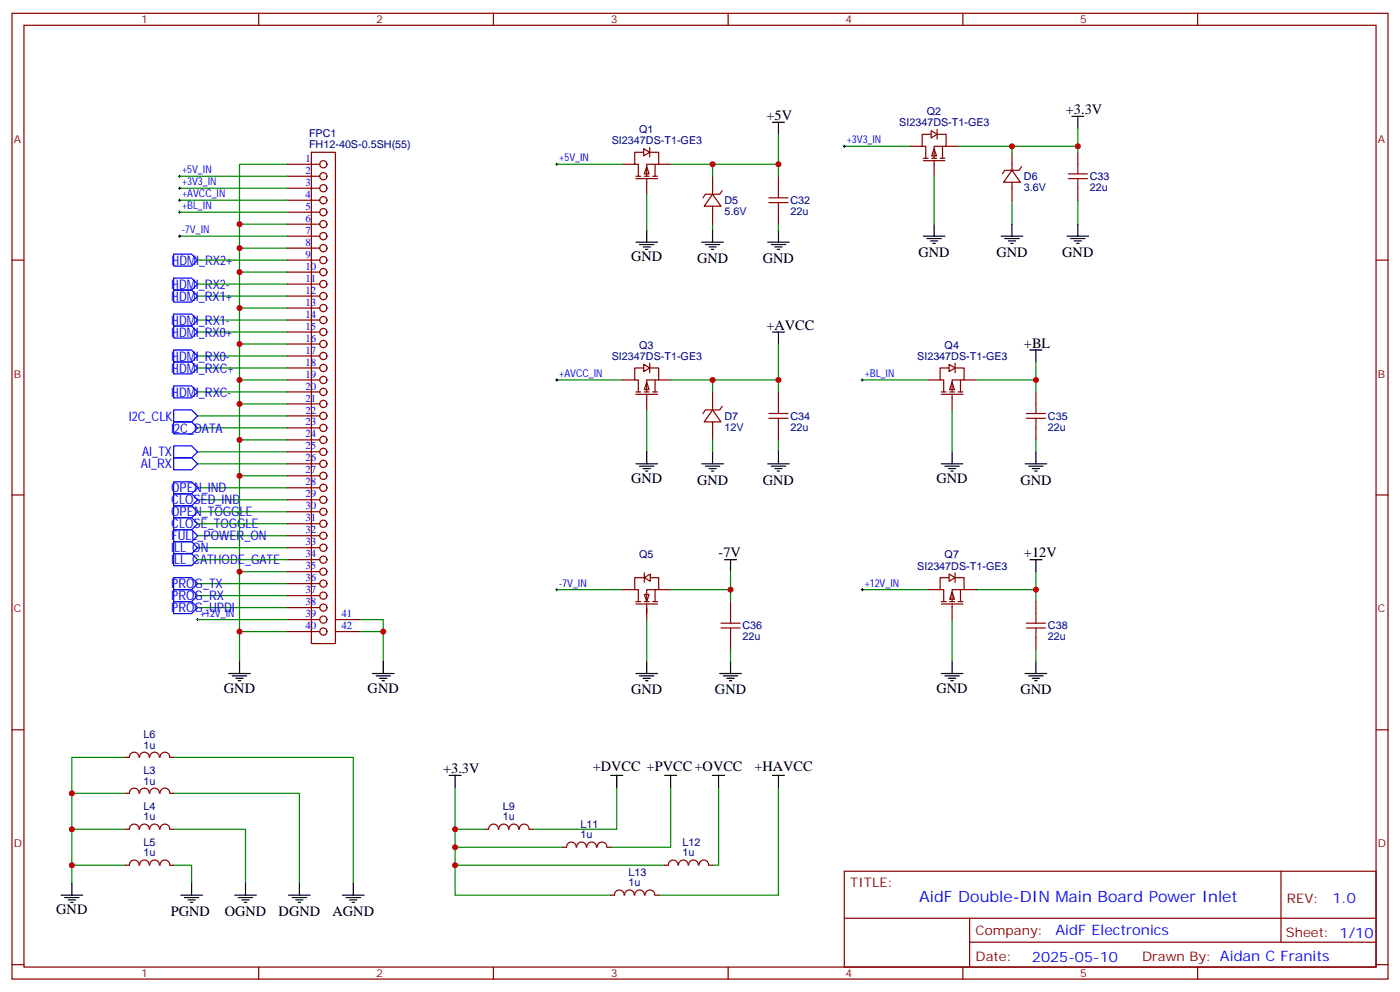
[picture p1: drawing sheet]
<svg xmlns="http://www.w3.org/2000/svg" width="412mm" height="292mm" viewBox="0 0 412 292" stroke-linecap="round" stroke-linejoin="round" font-family="sans-serif">
<g fill="none" stroke="#870000" stroke-width=".35">
<path d="M3.5 3.9h405.4v284.4h-405.4zM7.1 7.4h398.2v277.3h-398.2zM76.2 3.9v3.5M145.3 3.9v3.5M214.5 3.9v3.5M283.6 3.9v3.5M352.8 3.9v3.5M84.7 51.9h9.5M84.7 55.4h9.5M84.7 58.9h9.5M84.7 48.4h9.5M91.7 44.8h7.1v144.7h-7.1z"/>
<path d="M183.4 48.4h3.6M187.3 51.9h1.4M187.3 52.6h6.4M189.8 44.8h-2.8v3.6h1v3.5M189.8 51.9h1.4M190.5 49.1l.7 2.1h-1.4zM190.5 52.6v4.6M191.6 44.8h2.4v3.6h-3.5v3.5M192.3 51.9h1.4M193 48.4v3.5M194 48.4h3.6M3.5 76.6h3.6"/>
<path d="M84.7 76.6h9.5M84.7 62.5h9.5M84.7 66h9.5M84.7 69.5h9.5M84.7 73.1h9.5M405.3 76.6h3.6M84.7 80.1h9.5M84.7 83.6h9.5M84.7 87.2h9.5M84.7 90.7h9.5M84.7 94.2h9.5M84.7 97.8h9.5"/>
<path d="M84.7 101.3h9.5M84.7 104.8h9.5M84.7 108.3h9.5M84.7 111.9h9.5M84.7 115.4h9.5M84.7 118.9h9.5M84.7 122.4h9.5M84.7 126h9.5M84.7 129.5h9.5M84.7 133h9.5M84.7 136.6h9.5M3.5 145.7h3.6"/>
<path d="M84.7 140.1h9.5M84.7 143.6h9.5M84.7 147.1h9.5M84.7 150.7h9.5M84.7 154.2h9.5M84.7 157.7h9.5M405.3 145.7h3.6M84.7 161.3h9.5M84.7 164.8h9.5M84.7 168.3h9.5M84.7 171.8h9.5M84.7 175.4h9.5"/>
<path d="M84.7 178.9h9.5M84.7 182.4h9.5M84.7 185.9h9.5M98.8 182.4h7M98.8 185.9h7M3.5 214.9h3.6M405.3 214.9h3.6M248.7 256.5h156.6v28.2h-156.6zM377.3 256.5v20.9M248.7 270.4h156.5M285.6 277.4h119.6M285.6 270.4v14.1"/>
<path d="M3.5 284h3.6M76.2 284.7v3.6M145.3 284.7v3.6M214.5 284.7v3.6M283.6 284.7v3.6M352.8 284.7v3.6M405.3 284h3.6"/>
<circle cx="95.2" cy="51.9" r="1.06"/>
<circle cx="95.2" cy="48.4" r="1.06"/>
<circle cx="95.2" cy="58.9" r="1.06"/>
<circle cx="95.2" cy="55.4" r="1.06"/>
<circle cx="95.2" cy="76.6" r="1.06"/>
<circle cx="95.2" cy="73.1" r="1.06"/>
<circle cx="95.2" cy="66" r="1.06"/>
<circle cx="95.2" cy="69.5" r="1.06"/>
<circle cx="95.2" cy="62.5" r="1.06"/>
<circle cx="95.2" cy="94.2" r="1.06"/>
<circle cx="95.2" cy="87.2" r="1.06"/>
<circle cx="95.2" cy="90.7" r="1.06"/>
<circle cx="95.2" cy="83.6" r="1.06"/>
<circle cx="95.2" cy="97.8" r="1.06"/>
<circle cx="95.2" cy="80.1" r="1.06"/>
<circle cx="95.2" cy="108.3" r="1.06"/>
<circle cx="95.2" cy="104.8" r="1.06"/>
<circle cx="95.2" cy="111.9" r="1.06"/>
<circle cx="95.2" cy="101.3" r="1.06"/>
<circle cx="95.2" cy="118.9" r="1.06"/>
<circle cx="95.2" cy="115.4" r="1.06"/>
<circle cx="95.2" cy="129.5" r="1.06"/>
<circle cx="95.2" cy="133" r="1.06"/>
<circle cx="95.2" cy="122.4" r="1.06"/>
<circle cx="95.2" cy="126" r="1.06"/>
<circle cx="95.2" cy="136.6" r="1.06"/>
<circle cx="95.2" cy="154.2" r="1.06"/>
<circle cx="95.2" cy="140.1" r="1.06"/>
<circle cx="95.2" cy="157.7" r="1.06"/>
<circle cx="95.2" cy="147.1" r="1.06"/>
<circle cx="95.2" cy="150.7" r="1.06"/>
<circle cx="95.2" cy="143.6" r="1.06"/>
<circle cx="95.2" cy="161.3" r="1.06"/>
<circle cx="95.2" cy="168.3" r="1.06"/>
<circle cx="95.2" cy="164.8" r="1.06"/>
<circle cx="95.2" cy="178.9" r="1.06"/>
<circle cx="95.2" cy="171.8" r="1.06"/>
<circle cx="95.2" cy="175.4" r="1.06"/>
<circle cx="95.2" cy="182.4" r="1.06"/>
<circle cx="95.2" cy="185.9" r="1.06"/>
</g>
<g fill="none" stroke="#008700" stroke-width=".35">
<path d="M84.7 48.4h-14.1v146.4M58.2 76.6h26.5M70.6 73.1h14.1M70.6 66h14.1M58.2 83.6h26.5M58.2 94.2h26.5M58.2 87.2h26.5M58.2 97.8h26.5M70.6 90.7h14.1M70.6 80.1h14.1M58.2 104.8h26.5M58.2 115.4h26.5"/>
<path d="M58.2 108.3h26.5M70.6 118.9h14.1M70.6 111.9h14.1M70.6 101.3h14.1M58.2 136.6h26.5M58.2 133h26.5M58.2 126h26.5M58.2 122.4h26.5M70.6 129.5h14.1M58.2 157.7h26.5M58.2 154.2h26.5M58.2 150.7h26.5"/>
<path d="M58.2 143.6h26.5M58.2 147.1h26.5M70.6 140.1h14.1M58.2 178.9h26.5M58.2 175.4h26.5M58.2 171.8h26.5M58.2 161.3h26.5M70.6 168.3h14.1M70.6 185.9h14.1M105.8 182.4h7.1v12.4M105.8 185.9h7.1"/>
</g>
<g fill="none" stroke="#00f" stroke-width=".35">
<path d="M51.2 74.8h5.2l1.8 1.8-1.8 1.8h-5.2zM51.2 81.9h5.2l1.8 1.7-1.8 1.8h-5.2zM51.2 92.5h5.2l1.8 1.7-1.8 1.8h-5.2zM51.2 85.4h5.2l1.8 1.8-1.8 1.7h-5.2zM51.2 96h5.2l1.8 1.8-1.8 1.7h-5.2zM51.2 103h5.2l1.8 1.8-1.8 1.8h-5.2zM51.2 113.6h5.2l1.8 1.8-1.8 1.8h-5.2zM51.2 106.6h5.2l1.8 1.7-1.8 1.8h-5.2zM51.2 134.8h5.2l1.8 1.8-1.8 1.7h-5.2zM51.2 131.3h5.2l1.8 1.7-1.8 1.8h-5.2zM51.2 124.2h5.2l1.8 1.8-1.8 1.7h-5.2zM51.2 120.7h5.2l1.8 1.7-1.8 1.8h-5.2z"/>
<path d="M51.2 156h5.2l1.8 1.7-1.8 1.8h-5.2zM51.2 159.5h5.2l1.8 1.8-1.8 1.7h-5.2zM51.2 148.9h5.2l1.8 1.8-1.8 1.7h-5.2zM51.2 152.4h5.2l1.8 1.8-1.8 1.8h-5.2zM51.2 145.4h5.2l1.8 1.7-1.8 1.8h-5.2zM51.2 141.9h5.2l1.8 1.7-1.8 1.8h-5.2zM51.2 170.1h5.2l1.8 1.7-1.8 1.8h-5.2zM51.2 173.6h5.2l1.8 1.8-1.8 1.7h-5.2zM51.2 177.1h5.2l1.8 1.8-1.8 1.8h-5.2z"/>
</g>
<g fill="none" stroke="#000" stroke-width=".35">
<path d="M227.5 36h3.6M229.3 36v3.5M315.7 34.3h3.6M317.5 34.3v3.5M227.5 97.8h3.6M229.3 97.8v3.5M303.4 103h3.5M305.2 103v3.6M213.4 164.8h3.6M215.2 164.8v3.5M67.4 198.3h6.3M68.4 199h4.3"/>
<path d="M69.5 199.7h2.1M70.6 194.8v3.5M109.7 198.3h6.4M110.8 199h4.2M111.8 199.7h2.1M112.9 194.8v3.5M70.2 200.4h.7M112.5 200.4h.7"/>
</g>
<path d="M189.6 43.8l1.8 1-1.8 1.1z" fill="#fff" stroke="#870000" stroke-width=".35"/>
<g fill="none" stroke="#870000" stroke-width=".35">
<path d="M274.5 39.5h-2.9v3.6h1.1v3.5M276.2 39.5h2.5v3.6h-3.5v3.5M191.4 43.4v2.8M209.9 57.2l2.5 3.5h-5zM209.9 51.9v5.3M212.7 56.1l-.7 1.1h-4.2l-.7 1M229.3 51.9v3.5M268.1 43.1h3.5M272 47.3h6.3M272 46.6h1.4M274.5 46.6h1.4M275.2 43.8l.7 2.1h-1.4z"/>
<path d="M275.2 47.3v4.6M276.9 46.6h1.4M277.6 43.1v3.5M278.7 43.1h3.5M298.1 50.1l2.5 3.6h-5zM298.1 44.8v5.3M298.1 53.7v5.2M300.9 49.1l-.7 1h-4.2l-.7 1.1M209.9 60.7v5.3M229.3 62.5v3.5M209.9 115.4v5.3M212.7 119.6l-.7 1.1h-4.2l-.7 1"/>
<path d="M209.9 120.7l2.5 3.5h-5zM209.9 124.2v5.3"/>
</g>
<g fill="none" stroke="#008700" stroke-width=".35">
<path d="M229.3 39.5v8.9M52.9 58.9h31.8M52.9 55.4h31.8M52.9 51.9h31.8M164 48.4h19.4M190.5 57.2v10.6M197.6 48.4h31.7v3.5M209.9 48.4v3.5M248.7 43.1h19.4M298.1 58.9v7.1M52.9 69.5h31.8M52.9 62.5h31.8"/>
<path d="M209.9 66v1.8M229.3 66v1.8M209.9 129.5v3.5"/>
</g>
<g fill="none" stroke="#000" stroke-width=".29">
<path d="M52.6 58.9h.7M52.6 55.4h.7M52.6 51.9h.7M52.9 51.5v.7M52.9 55.1v.7M52.9 58.6v.7M163.7 48.4h.7M164 48v.7M248.4 43.1h.7M248.7 42.7v.7M52.6 69.5h.7M52.6 62.5h.7"/>
<path d="M52.9 62.1v.7M52.9 69.2v.7"/>
</g>
<g fill="none" stroke="#000" stroke-width=".35">
<path d="M187.3 71.3h6.4M188.4 72h4.2M189.4 72.7h2.2M190.1 73.4h.8M190.5 67.8v3.5M206.7 71.3h6.4M207.8 72h4.2M208.8 72.7h2.2M209.5 73.4h.8M209.9 67.8v3.5M226.1 71.3h6.4M227.2 72h4.2"/>
<path d="M228.2 72.7h2.2M229 73.4h.7M229.3 67.8v3.5M294.9 69.5h6.4M296 70.2h4.2M297 70.9h2.2M297.7 71.6h.7M298.1 66v3.5M206.7 136.6h6.4M207.8 137.3h4.2M208.8 138h2.2M209.5 138.7h.8"/>
<path d="M209.9 133v3.6"/>
</g>
<path d="M226.5 59.7h5.6M226.5 58.2h5.6M229.3 55.4v2.8M229.3 59.7v2.8" fill="none" stroke="#a10000" stroke-width=".35"/>
<path d="M274.3 38.5l1.7 1-1.7 1.1z" fill="#fff" stroke="#870000" stroke-width=".35"/>
<g fill="none" stroke="#870000" stroke-width=".35">
<path d="M276 38.1v2.9M317.5 44.8v3.6M317.5 55.4v3.5M183.4 111.9h3.6M187.3 116.1h6.4M187.3 115.4h1.4M189.8 108.3h-2.8v3.6h1v3.5M189.8 115.4h1.4M190.5 112.6l.7 2.1h-1.4zM190.5 116.1v4.6M191.6 108.3h2.4v3.6h-3.5v3.5M192.3 115.4h1.4"/>
<path d="M193 111.9v3.5M194 111.9h3.6"/>
</g>
<path d="M317.5 37.8v5.3M275.2 51.9v14.1M282.2 43.1h15.9v1.7M298.1 43.1h19.4v1.7M317.5 58.9v7.1M164 111.9h19.4M190.5 120.7v12.3" fill="none" stroke="#008700" stroke-width=".35"/>
<g fill="none" stroke="#000" stroke-width=".35">
<path d="M272 69.5h6.3M273 70.2h4.3M274.1 70.9h2.1M274.8 71.6h.7M275.2 66v3.5M314.3 69.5h6.4M315.4 70.2h4.2M316.4 70.9h2.2M317.1 71.6h.8M317.5 66v3.5M187.3 136.6h6.4M188.4 137.3h4.2"/>
<path d="M189.4 138h2.2M190.1 138.7h.8M190.5 133v3.6"/>
</g>
<path d="M314.7 52.6h5.6M314.7 51.2h5.6M317.5 48.4v2.8M317.5 52.6v2.8" fill="none" stroke="#a10000" stroke-width=".35"/>
<path d="M163.7 111.9h.7M164 111.5v.7" fill="none" stroke="#000" stroke-width=".29"/>
<path d="M189.6 107.3l1.8 1-1.8 1.1z" fill="#fff" stroke="#870000" stroke-width=".35"/>
<g fill="none" stroke="#870000" stroke-width=".35">
<path d="M191.4 106.9v2.8M229.3 115.4v3.5M273.4 111.9h3.5M277.3 116.1h6.3M277.3 115.4h1.4M279.8 108.3h-2.9v3.6h1.1v3.5M279.8 115.4h1.4M280.5 112.6l.7 2.1h-1.4zM280.5 116.1v4.6M281.5 108.3h2.5v3.6h-3.5v3.5M282.2 115.4h1.4M282.9 111.9v3.5"/>
<path d="M284 111.9h3.5M229.3 126v3.5"/>
</g>
<path d="M197.6 111.9h12.3v3.5M209.9 111.9h19.4v3.5M229.3 101.3v10.6M229.3 129.5v3.5" fill="none" stroke="#008700" stroke-width=".35"/>
<path d="M226.1 136.6h6.4M227.2 137.3h4.2M228.2 138h2.2M229 138.7h.7M229.3 133v3.6" fill="none" stroke="#000" stroke-width=".35"/>
<path d="M229.3 118.9v2.8M226.5 123.2h5.6M226.5 121.7h5.6M229.3 123.2v2.8" fill="none" stroke="#a10000" stroke-width=".35"/>
<path d="M279.6 107.3l1.7 1-1.7 1.1z" fill="#fff" stroke="#870000" stroke-width=".35"/>
<path d="M281.3 106.9v2.8M305.2 115.4v3.5M305.2 126v3.5" fill="none" stroke="#870000" stroke-width=".35"/>
<path d="M253.6 111.9h.8M254 111.5v.7M163.7 173.6h.7M164 173.2v.8" fill="none" stroke="#000" stroke-width=".29"/>
<path d="M254 111.9h19.4M287.5 111.9h17.7v3.5M305.2 106.6v5.3M280.5 120.7v12.3M305.2 129.5v3.5M164 173.6h19.4" fill="none" stroke="#008700" stroke-width=".35"/>
<path d="M277.3 136.6h6.3M278.3 137.3h4.3M279.4 138h2.1M280.1 138.7h.7M280.5 133v3.6M302 136.6h6.3M303 137.3h4.3M304.1 138h2.1M304.8 138.7h.7M305.2 133v3.6" fill="none" stroke="#000" stroke-width=".35"/>
<path d="M305.2 118.9v2.8M302.3 123.2h5.7M302.3 121.7h5.7M305.2 123.2v2.8" fill="none" stroke="#a10000" stroke-width=".35"/>
<g fill="#fff" stroke="#870000" stroke-width=".35">
<path d="M189.8 175h1.4l-.7 2.1z"/>
<path d="M189.8 170.1l1.8-1.1v2.1z"/>
</g>
<g fill="none" stroke="#870000" stroke-width=".35">
<path d="M183.4 173.6h3.6M187.3 177.8h6.4M187.3 177.1h1.4M189.8 170.1h-2.8v3.5h1v3.5M189.8 168.7v2.8M189.8 177.1h1.4M190.5 177.8v4.6M191.6 170.1h2.4v3.5h-3.5v3.5M192.3 177.1h1.4M193 173.6v3.5M194 173.6h3.6M215.2 177.1v3.6"/>
<path d="M273.4 173.6h3.5M277.3 177.8h6.3M277.3 177.1h1.4M279.8 170.1h-2.9v3.5h1.1v3.5M279.8 177.1h1.4M280.5 174.3l.7 2.1h-1.4zM280.5 177.8v4.6M281.5 170.1h2.5v3.5h-3.5v3.5M282.2 177.1h1.4M282.9 173.6v3.5M284 173.6h3.5M305.2 177.1v3.6"/>
<path d="M215.2 187.7v3.5M305.2 187.7v3.5"/>
</g>
<path d="M212.4 184.9h5.6M212.4 183.5h5.6M215.2 180.7v2.8M215.2 184.9v2.8M302.3 184.9h5.7M302.3 183.5h5.7M305.2 180.7v2.8M305.2 184.9v2.8" fill="none" stroke="#a10000" stroke-width=".35"/>
<g fill="none" stroke="#000" stroke-width=".35">
<path d="M187.3 198.3h6.4M188.4 199h4.2M189.4 199.7h2.2M190.5 194.8v3.5M212 198.3h6.4M213.1 199h4.2M214.1 199.7h2.2M215.2 194.8v3.5M277.3 198.3h6.3M278.3 199h4.3M279.4 199.7h2.1M280.5 194.8v3.5"/>
<path d="M302 198.3h6.3M303 199h4.3M304.1 199.7h2.1M305.2 194.8v3.5M190.1 200.4h.8M214.8 200.4h.7M280.1 200.4h.7M304.8 200.4h.7"/>
</g>
<path d="M197.6 173.6h17.6v3.5M215.2 168.3v5.3M254 173.6h19.4M287.5 173.6h17.7v3.5M305.2 168.3v5.3M58.2 182.4h26.5M190.5 182.4v12.4M215.2 191.2v3.6M280.5 182.4v12.4M305.2 191.2v3.6" fill="none" stroke="#008700" stroke-width=".35"/>
<path d="M253.6 173.6h.8M254 173.2v.8M57.9 182.4h.7M58.2 182.1v.7" fill="none" stroke="#000" stroke-width=".29"/>
<path d="M279.6 169l1.7 1.1-1.7 1z" fill="#fff" stroke="#870000" stroke-width=".35"/>
<g fill="none" stroke="#870000" stroke-width=".35">
<path d="M281.3 168.7v2.8M37 223h1.1M37 233.6h1.1M38.1 223a1.41 1.41 0 0 1 1.4-1.5 1.41 1.41 0 0 1 1.5 1.5M38.1 233.6a1.41 1.41 0 0 1 1.4-1.6 1.41 1.41 0 0 1 1.5 1.6M41.1 223a1.41 1.41 0 0 1 1.4-1.5 1.41 1.41 0 0 1 1.4 1.5M41.1 233.5a1.41 1.41 0 0 1 1.4-1.5 1.41 1.41 0 0 1 1.4 1.5M44.1 223a1.41 1.41 0 0 1 1.4-1.5 1.41 1.41 0 0 1 1.4 1.5M44.1 233.5a1.41 1.41 0 0 1 1.4-1.5 1.41 1.41 0 0 1 1.4 1.5M47.2 223a1.41 1.41 0 0 1 1.4-1.5 1.41 1.41 0 0 1 1.4 1.5M47.2 233.5a1.41 1.41 0 0 1 1.4-1.5 1.41 1.41 0 0 1 1.4 1.6M50.1 223h1.1"/>
<path d="M50.1 233.6h1.1M37 254.7h1.1M37 244.2h1.1M38.1 254.7a1.41 1.41 0 0 1 1.4-1.5 1.41 1.41 0 0 1 1.5 1.5M38.1 244.1a1.41 1.41 0 0 1 1.4-1.5 1.41 1.41 0 0 1 1.5 1.5M41.1 254.7a1.41 1.41 0 0 1 1.4-1.5 1.41 1.41 0 0 1 1.4 1.5M41.1 244.1a1.41 1.41 0 0 1 1.4-1.5 1.41 1.41 0 0 1 1.4 1.5M44.1 254.7a1.41 1.41 0 0 1 1.4-1.5 1.41 1.41 0 0 1 1.4 1.5M44.1 244.1a1.41 1.41 0 0 1 1.4-1.5 1.41 1.41 0 0 1 1.4 1.5M47.2 254.7a1.41 1.41 0 0 1 1.4-1.5 1.41 1.41 0 0 1 1.4 1.5M47.2 244.1a1.41 1.41 0 0 1 1.4-1.5 1.41 1.41 0 0 1 1.4 1.5M50.1 254.7h1.1"/>
<path d="M50.1 244.2h1.1M142.9 244.2h1M144 244.1a1.41 1.41 0 0 1 1.4-1.5 1.41 1.41 0 0 1 1.4 1.5M147 244.1a1.41 1.41 0 0 1 1.4-1.5 1.41 1.41 0 0 1 1.4 1.5M150 244.1a1.41 1.41 0 0 1 1.4-1.5 1.41 1.41 0 0 1 1.4 1.5M153 244.1a1.41 1.41 0 0 1 1.4-1.5 1.41 1.41 0 0 1 1.4 1.5M155.9 244.2h1.1M169.7 249.4a1.41 1.41 0 0 0-1.4-1.5 1.41 1.41 0 0 0-1.4 1.5h-1.1M169.9 249.4a1.41 1.41 0 0 1 1.4-1.5 1.41 1.41 0 0 1 1.4 1.5M172.9 249.4a1.41 1.41 0 0 1 1.4-1.5 1.41 1.41 0 0 1 1.4 1.5M175.9 249.4a1.41 1.41 0 0 1 1.4-1.5 1.41 1.41 0 0 1 1.4 1.5M178.9 249.4h1"/>
<path d="M195.8 254.7h1M196.9 254.7a1.41 1.41 0 0 1 1.4-1.5 1.41 1.41 0 0 1 1.4 1.5M199.9 254.7a1.41 1.41 0 0 1 1.4-1.5 1.41 1.41 0 0 1 1.4 1.5M202.9 254.7a1.41 1.41 0 0 1 1.4-1.5 1.41 1.41 0 0 1 1.4 1.5M205.9 254.7a1.41 1.41 0 0 1 1.4-1.5 1.41 1.41 0 0 1 1.4 1.5M208.8 254.7h1.1M179.9 263.6h1.1M181 263.5a1.41 1.41 0 0 1 1.4-1.5 1.41 1.41 0 0 1 1.4 1.5M184 263.5a1.41 1.41 0 0 1 1.4-1.5 1.41 1.41 0 0 1 1.4 1.5M187 263.5a1.41 1.41 0 0 1 1.4-1.5 1.41 1.41 0 0 1 1.4 1.5M190 263.5a1.41 1.41 0 0 1 1.4-1.5 1.41 1.41 0 0 1 1.4 1.5M193 263.6h1"/>
</g>
<g fill="none" stroke="#000" stroke-width=".35">
<path d="M303.4 164.8h3.5M305.2 164.8v3.5M132.3 228.3h3.5M134.1 228.3v3.5M179.9 228.3h3.5M181.7 228.3v3.5M195.8 228.3h3.5M197.6 228.3v3.5M209.9 228.3h3.5M211.7 228.3v3.5M227.5 228.3h3.6M229.3 228.3v3.5"/>
<path d="M18 263.6h6.3M19 264.3h4.3M20.1 265h2.1M20.8 265.7h.7M21.2 260v3.6M53.3 263.6h6.3M54.3 264.3h4.3M55.4 265h2.1M56.1 265.7h.7M56.4 260v3.6M69.1 263.6h6.4M70.2 264.3h4.2"/>
<path d="M71.3 265h2.1M72 265.7h.7M72.3 260v3.6M85 263.6h6.4M86.1 264.3h4.2M87.1 265h2.2M87.8 265.7h.7M88.2 260v3.6M100.9 263.6h6.3M102 264.3h4.2M103 265h2.1M103.7 265.7h.7"/>
<path d="M104.1 260v3.6"/>
</g>
<g fill="none" stroke="#008700" stroke-width=".35">
<path d="M58.2 164.8h26.5M37 223h-15.8v10.6M37 233.6h-15.8v26.4M51.2 223h52.9v37M51.2 233.6h37v26.4M134.1 231.8v12.4h8.8M181.7 231.8v12.4h-24.7M197.6 231.8v17.6h-17.7M211.7 231.8v22.9h-1.8M229.3 231.8v31.8h-35.3M21.2 254.7h15.8M21.2 244.2h15.8"/>
<path d="M51.2 244.2h21.1v15.8M51.2 254.7h5.2v5.3M134.1 254.7v8.9h45.8M134.1 249.4v5.3h61.7M134.1 244.2v5.2h31.7"/>
</g>
<path d="M51.2 163h5.2l1.8 1.8-1.8 1.7h-5.2z" fill="none" stroke="#00f" stroke-width=".35"/>
<g fill="#c00">
<circle cx="70.6" cy="185.9" r=".88"/>
<circle cx="70.6" cy="140.1" r=".88"/>
<circle cx="70.6" cy="129.5" r=".88"/>
<circle cx="70.6" cy="118.9" r=".88"/>
<circle cx="70.6" cy="111.9" r=".88"/>
<circle cx="70.6" cy="101.3" r=".88"/>
<circle cx="70.6" cy="90.7" r=".88"/>
<circle cx="70.6" cy="80.1" r=".88"/>
<circle cx="70.6" cy="73.1" r=".88"/>
<circle cx="70.6" cy="66" r=".88"/>
<circle cx="112.9" cy="185.9" r=".88"/>
<circle cx="209.9" cy="48.4" r=".88"/>
<circle cx="229.3" cy="48.4" r=".88"/>
<circle cx="298.1" cy="43.1" r=".88"/>
<circle cx="317.5" cy="43.1" r=".88"/>
<circle cx="209.9" cy="111.9" r=".88"/>
<circle cx="229.3" cy="111.9" r=".88"/>
<circle cx="305.2" cy="111.9" r=".88"/>
<circle cx="215.2" cy="173.6" r=".88"/>
<circle cx="305.2" cy="173.6" r=".88"/>
<circle cx="134.1" cy="254.7" r=".88"/>
<circle cx="134.1" cy="249.4" r=".88"/>
<circle cx="134.1" cy="244.2" r=".88"/>
<circle cx="21.2" cy="233.6" r=".88"/>
<circle cx="21.2" cy="254.7" r=".88"/>
<circle cx="21.2" cy="244.2" r=".88"/>
<circle cx="70.6" cy="168.3" r=".88"/>
</g>
<text font-size="4.6" fill="#00f" x="270.8" y="265.5">AidF Double-DIN Main Board Power Inlet</text>
<g font-size="4.2">
<text x="225.8" y="35.3">+5V</text>
<text x="314" y="33.5">+3.3V</text>
<text x="185.9" y="76.9">GND</text>
<text x="205.3" y="77.5">GND</text>
<text x="224.7" y="77.5">GND</text>
<text x="270.6" y="75.7">GND</text>
<text x="293.5" y="75.7">GND</text>
<text x="312.9" y="75.7">GND</text>
<text x="225.8" y="97">+AVCC</text>
<text x="301.6" y="102.3">+BL</text>
<text x="185.9" y="142.2">GND</text>
<text x="205.3" y="142.7">GND</text>
<text x="224.7" y="142.7">GND</text>
<text x="275.9" y="142.2">GND</text>
<text x="300.6" y="142.7">GND</text>
<text x="211.7" y="164.1">-7V</text>
<text x="301.6" y="164.1">+12V</text>
<text x="66" y="203.9">GND</text>
<text x="108.3" y="203.9">GND</text>
<text x="275.9" y="203.9">GND</text>
<text x="185.9" y="204.5">GND</text>
<text x="210.6" y="204.5">GND</text>
<text x="300.6" y="204.5">GND</text>
<text x="130.5" y="227.6">+3.3V</text>
<text x="174.6" y="227.1">+DVCC +PVCC+OVCC</text>
<text x="222.2" y="227.1">+HAVCC</text>
<text x="16.6" y="269.2">GND</text>
<text x="50.3" y="269.7">PGND</text>
<text x="66.2" y="269.7">OGND</text>
<text x="82.1" y="269.7">DGND</text>
<text x="98" y="269.7">AGND</text>
</g>
<g font-size="4.2" fill="#00f">
<text x="392.5" y="265.8">1.0</text>
<text x="310.9" y="275.3">AidF Electronics</text>
<text x="304" y="283.1">2025-05-10</text>
</g>
<g font-size="3.9" fill="#00f">
<text x="50.5" y="77.9">HDMI_RX2+</text>
<text x="50.4" y="88.6">HDMI_RX1+</text>
<text x="50.5" y="85.1">HDMI_RX2-</text>
<text x="50.5" y="95.7">HDMI_RX1-</text>
<text x="50.4" y="99.2">HDMI_RX0+</text>
<text x="50.5" y="106.3">HDMI_RX0-</text>
<text x="50.4" y="109.8">HDMI_RXC+</text>
<text x="50.5" y="116.8">HDMI_RXC-</text>
<text x="37.9" y="123.8">I2C_CLK</text>
<text x="50.4" y="127.3">I2C_DATA</text>
<text x="41.5" y="137.7">AI_RX</text>
<text x="41.9" y="134.2">AI_TX</text>
<text x="50.4" y="148.5">CLOSED_IND</text>
<text x="50.4" y="145">OPEN_IND</text>
<text x="50.4" y="152">OPEN_TOGGLE</text>
<text x="50.4" y="155.6">CLOSE_TOGGLE</text>
<text x="50.4" y="159">FULL_POWER_ON</text>
<text x="50.4" y="162.6">ILL_ON</text>
<text x="50.4" y="166.1">ILL_CATHODE_GATE</text>
<text x="50.4" y="173.2">PROG_TX</text>
<text x="50.4" y="176.7">PROG_RX</text>
<text x="50.4" y="180.2">PROG_UPDI</text>
</g>
<g font-size="3.9" fill="#800">
<text x="250.5" y="261.1">TITLE:</text>
<text x="379.1" y="265.8">REV:</text>
<text x="287.4" y="275.3">Company:</text>
<text x="378.7" y="275.9">Sheet: 1/10</text>
<text x="287.4" y="283">Date:</text>
<text x="336.4" y="283.1">Drawn By: Aidan C Franits</text>
</g>
<g font-size="3.2" fill="#800">
<text x="41.6" y="6.9">1</text>
<text x="110.8" y="6.9">2</text>
<text x="179.9" y="6.9">3</text>
<text x="249.1" y="6.9">4</text>
<text x="318.2" y="6.9">5</text>
<text x="4.1" y="42">A</text>
<text x="405.9" y="42">A</text>
<text x="4.1" y="111.2">B</text>
<text x="405.9" y="111.2">B</text>
<text x="4.1" y="180.3">C</text>
<text x="405.9" y="180.3">C</text>
<text x="4.1" y="249.4">D</text>
<text x="405.9" y="249.4">D</text>
<text x="41.6" y="287.7">1</text>
<text x="110.8" y="287.7">2</text>
<text x="179.9" y="287.7">3</text>
<text x="249.1" y="287.7">4</text>
<text x="318.2" y="287.7">5</text>
</g>
<g font-size="3.2" fill="#000080">
<text x="273" y="33.9">Q2</text>
<text x="91" y="40.4">FPC1</text>
<text x="188.3" y="39.2">Q1</text>
<text x="264.9" y="37.2">SI2347DS-T1-GE3</text>
<text x="91" y="43.6">FH12-40S-0.5SH(55)</text>
<text x="180.2" y="42.4">SI2347DS-T1-GE3</text>
<text x="301.6" y="53">D6</text>
<text x="321" y="53">C33</text>
<text x="301.6" y="56.3">3.6V</text>
<text x="321" y="56.2">22u</text>
<text x="213.4" y="63.3">5.6V</text>
<text x="213.4" y="60.1">D5</text>
<text x="232.8" y="63.3">22u</text>
<text x="232.8" y="60.1">C32</text>
<text x="180.2" y="105.9">SI2347DS-T1-GE3</text>
<text x="188.3" y="102.7">Q3</text>
<text x="270.2" y="105.9">SI2347DS-T1-GE3</text>
<text x="278.3" y="102.7">Q4</text>
<text x="213.4" y="123.6">D7</text>
<text x="232.8" y="123.6">C34</text>
<text x="308.7" y="123.6">C35</text>
<text x="213.4" y="126.8">12V</text>
<text x="232.8" y="126.8">22u</text>
<text x="308.7" y="126.8">22u</text>
<text x="188.3" y="164.4">Q5</text>
<text x="270.2" y="167.7">SI2347DS-T1-GE3</text>
<text x="278.3" y="164.4">Q7</text>
<text x="218.7" y="185.3">C36</text>
<text x="308.7" y="185.3">C38</text>
<text x="218.7" y="188.5">22u</text>
<text x="308.7" y="188.5">22u</text>
<text x="42.3" y="220.4">1u</text>
<text x="42.3" y="217.2">L6</text>
<text x="42.3" y="227.8">L3</text>
<text x="42.3" y="231">1u</text>
<text x="42.3" y="238.4">L4</text>
<text x="148.1" y="238.4">L9</text>
<text x="42.3" y="241.6">1u</text>
<text x="148.1" y="241.6">1u</text>
<text x="171" y="243.7">L11</text>
<text x="42.3" y="249">L5</text>
<text x="171" y="246.9">1u</text>
<text x="201" y="249">L12</text>
<text x="42.3" y="252.2">1u</text>
<text x="185.1" y="257.8">L13</text>
<text x="201" y="252.2">1u</text>
<text x="185.1" y="261">1u</text>
</g>
<g font-size="3.2" fill="#00f">
<text x="90" y="47.7">1</text>
<text x="164.7" y="47.5">+5V_IN</text>
<text x="249.4" y="42.2">+3V3_IN</text>
<text x="53.6" y="51">+5V_IN</text>
<text x="90" y="51.2">2</text>
<text x="53.6" y="58.1">+AVCC_IN</text>
<text x="53.6" y="54.5">+3V3_IN</text>
<text x="90" y="54.7">3</text>
<text x="90" y="58.2">4</text>
<text x="53.6" y="61.6">+BL_IN</text>
<text x="90" y="61.8">5</text>
<text x="90" y="65.3">6</text>
<text x="53.6" y="68.7">-7V_IN</text>
<text x="90" y="68.8">7</text>
<text x="90" y="72.4">8</text>
<text x="90" y="75.9">9</text>
<text x="90" y="79.4">10</text>
<text x="90" y="82.9">11</text>
<text x="90" y="86.5">12</text>
<text x="90" y="90">13</text>
<text x="90" y="93.5">14</text>
<text x="90" y="97">15</text>
<text x="90" y="100.6">16</text>
<text x="90" y="104.1">17</text>
<text x="90" y="107.6">18</text>
<text x="90" y="111.2">19</text>
<text x="164.7" y="111">+AVCC_IN</text>
<text x="254.7" y="111">+BL_IN</text>
<text x="90" y="114.7">20</text>
<text x="90" y="118.2">21</text>
<text x="90" y="121.7">22</text>
<text x="90" y="125.3">23</text>
<text x="90" y="128.8">24</text>
<text x="90" y="132.3">25</text>
<text x="90" y="135.9">26</text>
<text x="90" y="139.4">27</text>
<text x="90" y="142.9">28</text>
<text x="90" y="146.4">29</text>
<text x="90" y="150">30</text>
<text x="90" y="153.5">31</text>
<text x="90" y="157">32</text>
<text x="90" y="160.5">33</text>
<text x="90" y="164.1">34</text>
<text x="90" y="167.6">35</text>
<text x="90" y="171.1">36</text>
<text x="164.7" y="172.7">-7V_IN</text>
<text x="254.7" y="172.7">+12V_IN</text>
<text x="90" y="174.7">37</text>
<text x="90" y="178.2">38</text>
<text x="58.9" y="181.5">+12V_IN</text>
<text x="90" y="181.7">39</text>
<text x="90" y="185.2">40</text>
<text x="100.6" y="181.7">41</text>
<text x="100.6" y="185.2">42</text>
</g>
</svg>
